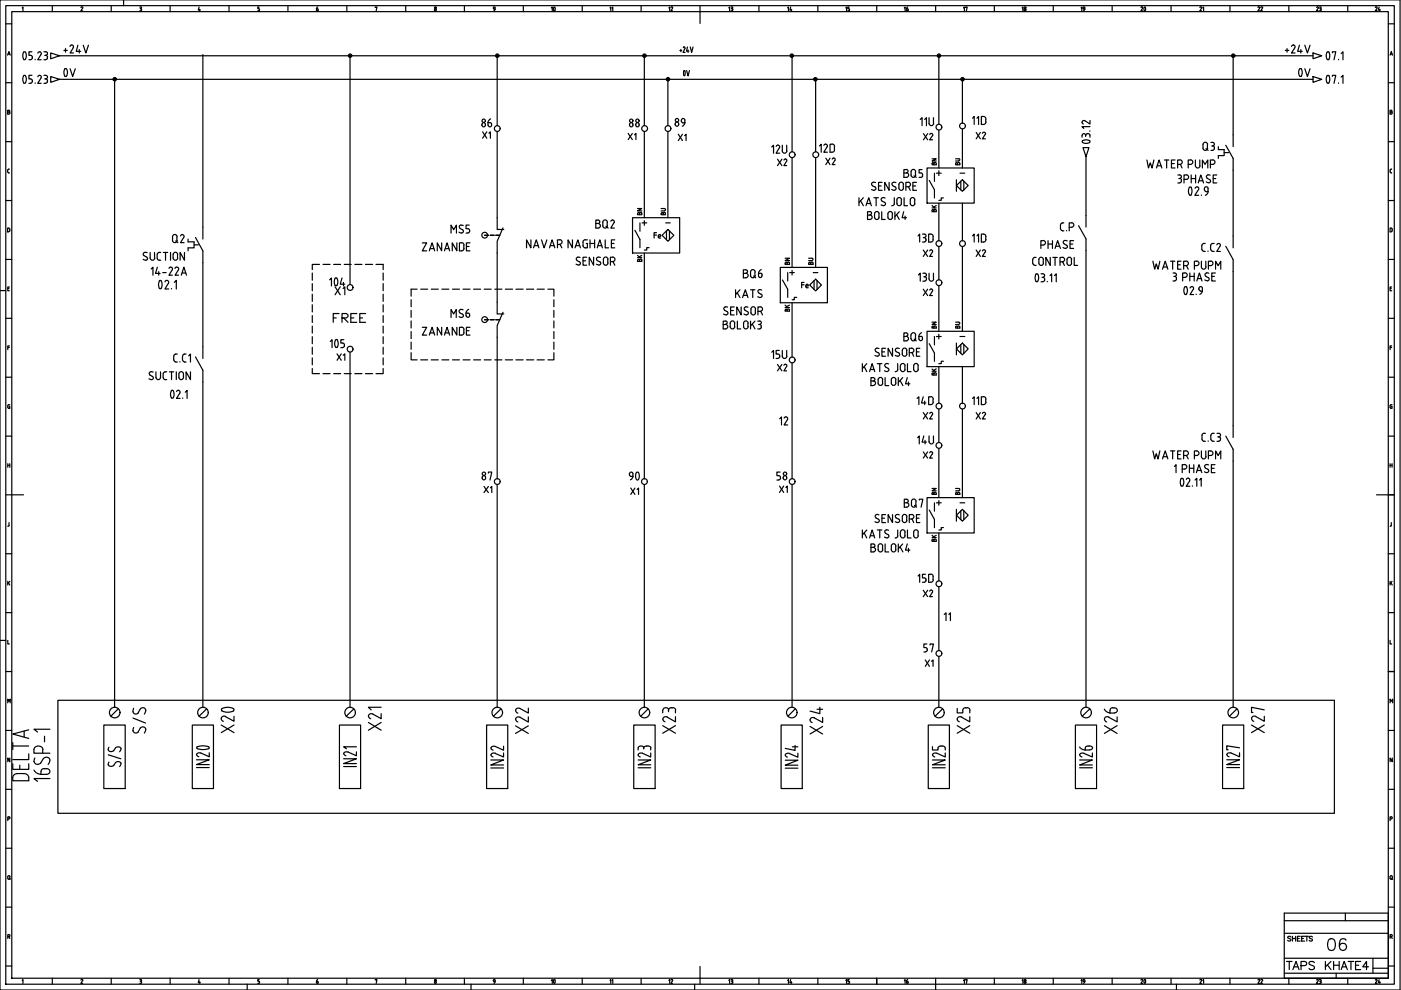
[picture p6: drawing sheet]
<svg xmlns="http://www.w3.org/2000/svg" width="297mm" height="210mm" viewBox="0 0 297 210" stroke-linecap="round" stroke-linejoin="round" font-family="sans-serif">
<!-- layer: 035 -->
<g fill="none" stroke="#000" stroke-width=".25">
<path d="M0 0h296.8v209.9h-296.8zM26.2 0v1.2M1.2 5.1h1.3M1.2 17.5h1.3M1.6 11.7l.3-.8 .3 .8M1.7 11.5h.4M2.5 2.5h291.8v204.9h-291.8zM4.7 1.7l.2-.2v.8M11.1 1.2v1.3M17.3 1.5l-.1 .1M17.4 1.5l.1 .2M17.5 1.8l-.4 .5h.4"/>
<path d="M23.6 1.2v1.3M29.6 1.5h.2M29.6 2.3h.2M29.7 1.8h.1M29.8 1.5l.2 .1-.2 .2 .2 .2M30 2v.1M30 2.1l-.2 .2M36.1 1.2v1.3M42.2 1.5l-.2 .6h.5M42.3 2v.3M48.6 1.2v1.3M61 1.2v1.3"/>
<path d="M73.5 1.2v1.3M79.5 1.6l.4-.1-.1 .8M86 1.2v1.3M92.1 2l.2-.2 .2 .2M92.1 2l.2 .3 .2-.2M92.5 2v.1M98.5 1.2v1.3M111 1.2v1.3M123.4 1.2v1.3M135.9 1.2v1.3M148.4 1.2v1.3M160.9 1.2v1.3"/>
<path d="M173.4 1.2v1.3M185.9 1.2v1.3M198.4 1.2v1.3M210.8 1.2v1.3M223.3 1.2v1.3M235.8 1.2v1.3M248.3 1.2v1.3M260.8 1.2v1.3M273.3 1.2v1.3M285.7 1.2v1.3M294.3 5.1h1.3M294.3 17.5h1.3"/>
<path d="M294.7 11.7l.3-.8 .2 .8M294.8 11.5h.4M1.2 30h1.3M1.6 23.8h.3M1.6 36.1v.4M1.7 36.4l.1 .2M1.8 36.7h.2M1.8 35.9h.2M1.8 35.9l-.1 .2M1.9 23.4h-.3v.8h.3M1.9 23.4l.2 .2-.2 .1 .2 .3-.2 .2M294.3 30h1.3"/>
<path d="M294.7 36.1v.4M294.7 23.8h.2M294.8 36.4l.2 .2M294.9 23.4h-.2v.8h.2M294.9 36.7h.2M294.9 35.9h.2M295 23.4l.1 .2-.1 .1 .2 .3-.2 .2M295 35.9l-.2 .2M1.2 42.5h1.3M1.2 55h1.3M1.8 48.4h-.2v.8h.2M1.8 48.4h.2l.1 .5"/>
<path d="M2.1 48.9l-.3 .2M294.3 42.5h1.3M294.3 55h1.3M294.9 48.4h-.2v.8h.2M295 48.4l.2 .2M295.1 48.6v.3M295.2 48.9l-.2 .2M0 61.6h1.2M1.2 80h1.3M1.3 67.5h1.2M1.7 61.2h.2M1.7 73.7h.3"/>
<path d="M2 60.8h-.3v.9h.3M2 73.3h-.3v.8M294.3 67.5h1.3M294.3 80h1.3M294.7 61.2h.3M294.7 73.7h.4M295.1 60.8h-.4v.9h.4M295.1 73.3h-.4v.8M1.3 92.5h1.2M1.7 86.4l.2 .2M1.7 98.7h.4M1.7 98.3v.8"/>
<path d="M1.9 85.8h.2M1.9 85.8l-.2 .2v.4M1.9 86.2h.2v.4h-.2M2.1 98.3v.8M294.3 92.5h1.3M294.7 86.4l.3 .2M294.7 98.3v.8M294.7 98.7h.4M294.9 85.8h.2M295 85.8l-.3 .2v.4M295 86.2h.1v.4h-.2M295.1 98.3v.8"/>
<path d="M1.3 104.9h1.2M1.3 117.4h1.2M1.9 110.8v.6M1.9 111.4l-.2 .2M294.3 104.9h1.3M294.3 117.4h1.3M295 110.8v.6M295 111.4l-.3 .2M0 135.8h1.2M1.3 129.9h1.2M1.7 135.8v.7h.3M1.7 123.2v.9"/>
<path d="M1.8 123.5l.3 .6M2.1 123.2l-.4 .6M294.3 129.9h1.3M294.7 135.8v.7h.4M294.7 123.2v.9M294.9 123.5l.3 .6M295.1 123.2l-.4 .6M1.3 142.4h1.2M1.7 149v-.8l.2 .5 .3-.5v.8M294.3 142.4h1.3M294.3 154.9h1.3M1.3 179.8h1.2"/>
<path d="M1.7 173.6h.2M1.9 173.2h-.2v.8M1.9 173.2l.2 .2-.2 .2M294.3 167.4h1.3M294.3 179.8h1.3M294.7 173.6h.2M294.9 173.2h-.2v.8M295 173.2l.2 .2-.2 .2M295.2 160.7v.8l-.5-.8v.8M1.3 192.3h1.2M1.7 186.2l.2 .3 .2-.3M1.7 198.6h.2"/>
<path d="M1.9 198.2h-.2v.8M1.9 198.1l.2 .3-.2 .2 .2 .4M1.9 186.3l.3 .2M2.1 185.9v.3M2.1 185.9l-.2-.3-.2 .1v.5M272.3 195.2h22M285.2 193.6v1.6M294.3 192.3h1.3M294.7 198.6h.2M294.9 198.2h-.2v.8M295 198.1l.2 .3-.2 .2 .2 .4M1.3 204.8h1.2"/>
<path d="M4.7 207.9l.2-.2v.8M11.1 207.4v1.3M17.3 207.7l-.1 .1M17.4 207.7l.1 .3M17.5 208l-.4 .5h.4M23.6 207.4v1.3M29.6 207.7h.2M29.6 208.5h.2M29.7 208h.1M29.8 207.7l.2 .1-.2 .2 .2 .2M30 208.3h.1M30 208.3l-.2 .2"/>
<path d="M36.1 207.4v1.3M42.2 207.7l-.2 .6h.5M42.3 208.1v.4M48.6 207.4v1.3M52.4 208.7v1.2M54.7 208.5h.1M54.8 208l.2 .2M54.9 207.7h-.2v.3h.1M55 208.3h.1M55 208.3l-.2 .2M61 207.4v1.3M67.1 208.3l.2 .2 .2-.2"/>
<path d="M67.1 208l.3 .2M67.1 208v.3M67.4 207.7l-.3 .3M67.4 208.3h.1M73.5 207.4v1.3M79.5 207.8l.4-.1-.1 .8M86 207.4v1.3M92.1 208.3l.2 .2 .2-.2M92.5 208.3h.1M92.5 208.2l-.2-.2-.2 .3M98.5 207.4v1.3M99.9 208.7v1.2"/>
<path d="M104.6 207.8l.2-.1 .2 .1M104.6 207.9l.2 .2h.1v-.2M105 208.1l-.3 .4M111 207.4v1.3M123.4 207.4v1.3M135.9 207.4v1.3M147.3 208.7v1.2M148.4 207.4v1.3M160.9 207.4v1.3M173.4 207.4v1.3M185.9 207.4v1.3M198.4 207.4v2.5"/>
<path d="M210.8 207.4v1.3M223.3 207.4v1.3M235.8 207.4v1.3M248.3 207.4v1.3M249.4 208.7v1.2M260.8 207.4v1.3M272.3 206.3h22M273.3 207.4v1.3M285.7 207.4v1.3M291.1 205.3h3.2M294.3 204.8h1.3"/>
<circle cx="92.3" cy="1.6" r=".19"/>
<circle cx="92.3" cy="207.8" r=".19"/>
</g>
<!-- layer: 07 -->
<path d="M1.2 1.2h294.4v207.5h-294.4zM148.4 2.5v2.5M2.5 104.9h2.5M291.8 104.9h2.5M272.3 193.6h22v13.8h-22zM272.3 197.9h22M148.4 204.9v2.5M272.3 203.2h22" fill="none" stroke="#000" stroke-width=".25"/>
<!-- layer: 025 -->
<path d="M273.7 198.7l-.3-.2-.4 .2v.2l.6 .3v.3h-.3l-.3-.1M274 198.5v1M274 199h.7M274.7 198.5v1M275.1 199h.4M275.7 198.5h-.6v1h.6M276 199h.4M276.6 198.5h-.6v1h.6M276.7 198.5h.7M277.1 198.5v1M278.3 198.7l-.3-.2-.3 .1-.1 .3 .6 .2 .1 .3-.3 .1-.4-.1" fill="none" stroke="#000" stroke-width=".25"/>
<g fill="none" stroke="#000" stroke-width=".25">
<path d="M12.6 11.8h265.8M12.6 16.8h265.8M24.3 16.8v133.2M43 11.6v36.6M74.2 11.8v48.5M105.4 11.8v14.8M136.6 11.8v14.8M141.6 16.8v9.8M167.9 11.9v20.3M172.9 16.9v15.3M199.1 11.8v14.5M204 16.8v9.3"/>
<path d="M261.5 11.8v16.8M105.4 27.9v18.3M136.6 27.9v18.3M141.6 27.9v18.3M167.9 33.5v23.2M172.9 33.5v23.2M199.1 27.6v8M204 27.4v8.2M230.3 33.2v12.5M261.5 36.1v14M43 55.7v17.8M105.4 53.7v10.4"/>
<path d="M136.6 53.7v47.8M199.1 43.1v8M199.1 52.3v7M204 43.1v8M204 52.3v17.9M230.3 53.1v96.9M261.5 57.5v32.8M74.2 74.6v75.4M105.4 71.5v30M167.9 64.2v11.5M167.9 77v24.5M199.1 60.6v9.6"/>
<path d="M199.1 77.7v7.8M204 77.7v7.8M43 81v69M199.1 86.8v7M199.1 95.1v10.4M204 86.8v18.7M261.5 97.8v52.2M105.4 102.8v47.2M136.6 102.8v47.2M167.9 102.8v47.1M199.1 113v10.2M199.1 124.4v13.5"/>
<path d="M199.1 139.2v10.8"/>
</g>
<!-- layer: SYMS -->
<g fill="none" stroke="#000" stroke-width=".25">
<path d="M22 153.7h4.5v13.5h-4.5zM40.8 153.7h4.5v13.5h-4.5zM72 153.7h4.5v13.5h-4.5zM75 150.3l-1.6 1.6M103.2 153.7h4.5v13.5h-4.5zM106.2 150.3l-1.6 1.6M134.4 153.7h4.5v13.5h-4.5zM137.4 150.3l-1.6 1.6M165.6 153.7h4.5v13.5h-4.5zM168.6 150.3l-1.6 1.6M196.8 153.7h4.5v13.5h-4.5zM199.9 150.3l-1.7 1.6"/>
<path d="M228 153.7h4.5v13.5h-4.5zM231.1 150.3l-1.7 1.6M259.2 153.7h4.5v13.5h-4.5zM262.3 150.3l-1.7 1.6M282.9 148.5h-270.6v23.9h270.6"/>
<circle cx="74.2" cy="151.1" r="1.12"/>
<circle cx="105.4" cy="151.1" r="1.12"/>
<circle cx="136.6" cy="151.1" r="1.12"/>
<circle cx="167.9" cy="151.1" r="1.12"/>
<circle cx="199.1" cy="151.1" r="1.12"/>
<circle cx="230.3" cy="151.1" r="1.12"/>
<circle cx="261.5" cy="151.1" r="1.12"/>
</g>
<!-- layer: 0 -->
<g fill="none" stroke="#000" stroke-width=".25">
<path d="M196.6 35.6h9.9v7.5h-9.9zM202.8 39.3l1.2-1.2 1.3 1.2-1.3 1.3zM202.8 38.1v2.5M203.7 38.4v1.9M204.3 38.4v1.9M229.6 31.3h1.3l-.6 1.9zM259.5 32.4h1M259.9 30.8l1.6 2.8v2.5M261.5 28.6v2.5M41.1 51.9h1M41.4 50.3l1.6 2.9v2.5M43 48.2v2.5"/>
<path d="M102.7 49.9h.9M103.9 49.9h.9M105.1 49.9h.9M105.4 46.2v2.5h1.4M106.6 48.3l-1.2 2.9v2.5M134.1 46.2h10v7.5h-10zM134.6 48.8l1.1 2v1.7M135.7 47.3v1.7M140.4 49.9l1.2-1.2 1.3 1.2-1.3 1.3zM165.4 56.7h10v7.5h-10zM165.9 59.4l1.1 1.9v1.7M167 57.8v1.8"/>
<path d="M198.1 40.2v1.8M228.7 47.9l1.6 2.7v2.5M230.3 45.7v2.4M259.9 52.2l1.6 2.8v2.5M261.5 50.1v2.4M41.4 75.7l1.6 2.8v2.5M43 73.5v2.5M102.7 67.8h.9M103.9 67.8h.9M105.1 67.8h.9M105.4 64.1v2.5h1.4M106.6 66.2l-1.2 2.8v2.5"/>
<path d="M171.7 60.4l1.2-1.2 1.3 1.2-1.3 1.3zM196.6 70.2h9.9v7.5h-9.9zM198.1 74.9v1.7M202.8 74l1.2-1.3 1.3 1.3-1.3 1.2zM202.8 72.7v2.5M203.7 73v1.9M204.3 73v1.9M259.9 92.5l1.6 2.8v2.5M261.5 90.3v2.5M196.6 105.5h9.9v7.5h-9.9zM198.1 110.1v1.8M202.8 109.2l1.2-1.2 1.3 1.2-1.3 1.3z"/>
<path d="M202.8 108v2.5M203.7 108.3v1.9M204.3 108.3v1.9M282.9 148.5v23.9"/>
<circle cx="24.3" cy="16.8" r=".36"/>
<circle cx="24.3" cy="16.8" r=".11"/>
<circle cx="24.3" cy="16.8" r=".23"/>
<circle cx="74.2" cy="11.8" r=".36"/>
<circle cx="74.2" cy="11.8" r=".11"/>
<circle cx="74.2" cy="11.8" r=".23"/>
<circle cx="105.4" cy="11.8" r=".36"/>
<circle cx="105.4" cy="11.8" r=".23"/>
<circle cx="105.4" cy="11.8" r=".11"/>
<circle cx="136.6" cy="11.8" r=".36"/>
<circle cx="136.6" cy="11.8" r=".23"/>
<circle cx="136.6" cy="11.8" r=".11"/>
<circle cx="167.9" cy="11.8" r=".36"/>
<circle cx="167.9" cy="11.8" r=".23"/>
<circle cx="167.9" cy="11.8" r=".11"/>
<circle cx="172.9" cy="16.8" r=".36"/>
<circle cx="172.9" cy="16.8" r=".23"/>
<circle cx="172.9" cy="16.8" r=".11"/>
<circle cx="199.1" cy="11.8" r=".36"/>
<circle cx="199.1" cy="11.8" r=".11"/>
<circle cx="199.1" cy="11.8" r=".23"/>
<circle cx="204.1" cy="16.8" r=".36"/>
<circle cx="204.1" cy="16.8" r=".11"/>
<circle cx="204.1" cy="16.8" r=".23"/>
<circle cx="261.5" cy="11.8" r=".36"/>
<circle cx="261.5" cy="11.8" r=".11"/>
<circle cx="261.5" cy="11.8" r=".23"/>
<circle cx="204.1" cy="26.7" r=".61"/>
<circle cx="102.8" cy="49.9" r=".61"/>
<circle cx="204.1" cy="51.6" r=".61"/>
<circle cx="102.8" cy="67.8" r=".61"/>
<circle cx="204.1" cy="86.1" r=".61"/>
</g>
<!-- layer: TAGS -->
<g fill="none" stroke="#000" stroke-width=".25">
<path d="M195.1 25.3l.4-.4v1.7M196 25.3l.4-.4v1.7M197 24.9v1.3M197.9 24.9v1.3M206.2 25.1l.3-.4v1.7M207.1 25.1l.4-.4v1.7M208.5 24.7h-.4v1.7M208.5 24.7l.5 .3v.2M209 25.2v.7M95.6 49.4v-1.7l.6 1 .6-1v1.7M97.5 48.4l.7 .5v.3l-.3 .2M98.2 47.8a.44 .44 0 0 0-.6 0 .44 .44 0 0 0 0 .6"/>
<path d="M99.2 48.5l.4 .3M99.5 47.7h-.7v.8h.4M206.2 50l.3-.4v1.7M207.1 50l.4-.4v1.7M208.5 49.6h-.4v1.7M208.5 49.6l.5 .3v.3M209 50.2v.6M224.8 47.7v.8M224.9 48.5l.4 .4M225.3 49h.3M225.6 47.3a.49 .49 0 0 0-.7 .4M226.1 48.9v.1"/>
<path d="M227.2 47.3h-.5v1.7M227.2 47.2a.49 .49 0 0 1 .5 .5 .49 .49 0 0 1-.5 .5h-.5M254.8 52v.9M254.8 52.9l.4 .4M255.2 53.3h.3M255.2 51.6h.3M255.2 51.6l-.4 .4M256.1 53.2v.1M256.7 52v.9M256.7 52.9l.4 .4M257.1 53.3h.3M257.1 51.6h.3"/>
<path d="M257.1 51.6l-.4 .4M258 51.9l.1-.1a.37 .37 0 0 1 .5-.1 .37 .37 0 0 1 .1 .5M258.7 52.2l-.7 1.1h.7M36.8 75.5v.8M36.9 76.3l.4 .4M37.3 76.8h.3M37.6 75.1h-.5l-.2 .4M38.1 76.7v.1M38.7 75.5v.8M38.7 76.3l.4 .4M39.1 76.8h.4M39.5 75.1h-.6l-.2 .4"/>
<path d="M40 75.5l.4-.4v1.7M95.6 67.3v-1.7l.6 1 .5-1v1.7M97.5 66.4l.7 .4v.3l-.3 .2M97.7 65.6l-.4 .3 .2 .4M97.7 65.6l.5 .1M99.2 66.4h-.4v.5M99.2 66.4l.3 .1 .1 .3M99.4 65.6l-.4 .3-.2 .5M206.2 84.5l.3-.4v1.7M207.1 84.5l.4-.4v1.7M208.5 84.1h-.4v1.7M208.5 84.1l.5 .3v.2"/>
<path d="M209 84.6v.7M255.2 93.6h.4M255.2 91.9h.4M255.2 91.9l-.3 .2-.1 .2 .1 1 .3 .2M256.2 93.5v.1M256.7 92.3v.8M256.8 93.1l.4 .4M257.1 93.6h.3M257.1 91.9h.3M257.2 91.9l-.4 .4M258 91.9h.4a.36 .36 0 0 1 .4 .3 .36 .36 0 0 1-.4 .4M258.2 92.6a.43 .43 0 0 1 .6 .4"/>
<path d="M258.7 93v.2M258.8 93.2l-.2 .3-.6 .1M23.1 158.4a.62 .62 0 0 0 .1 .9 .62 .62 0 0 0 .9-.2M42.6 159.7h-.6l-.3 .3M44.4 159.6v.9l-1.8-.8M75.6 159.4v.8l-2-.8a.45 .45 0 0 0-.7 .2 .45 .45 0 0 0 .4 .6M75.6 158.3h-2.7l.5 .5M104.1 158.6l.4 .4M105 159.7a.5 .5 0 0 0-.7 0 .5 .5 0 0 0 0 .7l.2 .1M105 158.3h-.6l-.3 .3M106.8 159.7v.8l-1.8-.8M106.8 158.2v.9l-1.8-.8"/>
<path d="M136.2 159.7a.5 .5 0 0 0-.7 0 .5 .5 0 0 0 0 .7l.2 .1M136.5 158.6a.67 .67 0 0 0-.6-.4 .67 .67 0 0 0-.6 .4v.4M137.4 158.2a.65 .65 0 0 0-.9 .6M138 159.7v.8l-1.8-.8M138 158.6v.4M167.4 159.8a.5 .5 0 0 0-.7-.1 .5 .5 0 0 0 0 .7l.2 .1M168 158.3h1.2M168.6 158v1.1l-2.1-.4M169.2 159.7v.8l-1.8-.7M198.6 159.7h-.6l-.3 .4M199.5 158.2h.3M199.5 158.2l-.5 .2-.1 .6h-1.2v-.7"/>
<path d="M200.4 159.7v.8l-1.8-.8M200.4 158.6v.4M228.9 158.4a1.41 1.41 0 0 0 1.2 .6M229.8 159.7h-.6l-.3 .4M230.1 159h.9M230.1 158.6v.4M230.7 158.2l-.4 .1-.2 .3M231 158.2l.6 .2v.2v.2l-.6 .2M231.6 159.7v.8l-1.8-.8M262.8 159.6v.9l-2-.9-.6 .2-.1 .2M262.8 158.6l-2.7-.5v.9h.3M22.9 160l2.7 .9"/>
<path d="M22.9 162.1a.71 .71 0 0 0 1.2 .2M23.1 161.6l-.2 .5M24.1 162.3l.4-.6a.61 .61 0 0 1 .9-.1 .61 .61 0 0 1 0 .9M41.7 161.1h2.7l-2.7 1h2.7M41.7 162.7h2.7M41.7 160l.4 .4M72.9 160.9h2.7l-2.7 1h2.7M72.9 162.5h2.7M104.1 161.1h2.7l-2.7 1.1h2.7M104.1 162.8h2.7M135.3 161.1h2.7l-2.7 1.1h2.7M135.3 162.8h2.7"/>
<path d="M166.5 161.2h2.7l-2.7 1h2.7M166.5 162.9h2.7M197.7 161.1h2.7l-2.7 1.1h2.7M197.7 162.8h2.7M197.7 160.1l.5 .4M228.9 161.1h2.7l-2.7 1.1h2.7M228.9 162.8h2.7M228.9 160.1l.5 .4M260.1 161.1h2.7l-2.7 1h2.7M260.1 162.7h2.7M260.1 160l.5 .4"/>
</g>
<!-- layer: MISC -->
<path d="M7.2 158.9v.8h3.4M10.6 154.6h-3.4l.8 .6M8.7 164.2h1.1M9.2 160.9l.3-.3a.77 .77 0 0 1 1.1 .6M9.4 163h.4M9.8 163a.62 .62 0 0 1 .8 .6 .62 .62 0 0 1-.8 .6M10.6 161.2l-.4 .9M10.6 165.1h-3.4l.8 .6" fill="none" stroke="#000" stroke-width=".25"/>
<!-- layer: DESC -->
<g fill="none" stroke="#000" stroke-width=".25">
<path d="M185 39.4l.5 .2a.42 .42 0 0 1 .1 .7 .42 .42 0 0 1-.6 0l-.2-.1M185.6 38.7a.45 .45 0 0 0-.6 0 .45 .45 0 0 0 0 .6M186.3 39.4h.5M187 38.7h-.7v1.7h.7M188.5 38.7v1.7l-.9-1.7v1.7M122.3 55.3l.6 .2a.41 .41 0 0 1 0 .6 .41 .41 0 0 1-.6 0l-.2-.1M122.5 54.5l-.3 .3 .2 .4M123.6 55.3h.6M124.4 54.5h-.8v1.7h.8M125.9 54.5v1.7l-1-1.7v1.7M126.6 55.3l.6 .2a.41 .41 0 0 1 0 .6 .41 .41 0 0 1-.6 0l-.1-.1M126.8 54.5l-.3 .3 .1 .4"/>
<path d="M127.9 55v.7a.49 .49 0 0 0 .5 .5 .49 .49 0 0 0 .5-.5M128.9 55v.8M129.4 55.5h.5M129.9 54.5h-.5v1.7M129.9 54.5a.49 .49 0 0 1 .5 .5 .49 .49 0 0 1-.5 .5M130 55.5l.3 .7M182.1 41.9v1.7M183 41.9l-.9 1M183.6 43.6l.6-1.7 .5 1.7M185.3 41.9h.9M185.8 41.9v1.7M187.2 41.9l-.4 .3 .2 .4"/>
<path d="M187.2 41.9l.5 .1M189.6 41.9v1.3M190.2 42.4a.49 .49 0 0 1 .4-.5 .49 .49 0 0 1 .5 .5M190.2 42.4v.8M191.1 42.4v.8M191.7 41.9v1.7h.7M193 42.4a.49 .49 0 0 1 .5-.5 .49 .49 0 0 1 .5 .5M193 42.4v.8M193.9 42.4v.8M153.3 68.8h.5M153.4 66.6l.6 .2M153.6 65.8l.7 .5v.3l-.3 .1"/>
<path d="M153.8 65l.5 .1M153.8 65.1l-.3 .3 .2 .4M153.8 68a.36 .36 0 0 1 .4 .4 .36 .36 0 0 1-.4 .4 .49 .49 0 0 1 .5 .5 .49 .49 0 0 1-.5 .4h-.5v-1.6h.5M154.8 69.3a.49 .49 0 0 0 .5 .4 .49 .49 0 0 0 .5-.4M154.9 65.8h.6M155.7 65.1h-.8v1.7h.8M155.7 68.6v.7M155.8 68.5a.49 .49 0 0 0-.5-.5 .49 .49 0 0 0-.5 .5v.8M156 61.4v1.7M156.3 62l.6 1.1M156.3 68.1v1.6h.8M156.9 61.4l-.9 1.1"/>
<path d="M157.1 65.1v1.7l-.9-1.7v1.7M157.4 63.1l.6-1.7 .6 1.7M157.6 62.6h.8M157.6 69.3a.49 .49 0 0 0 .5 .4 .49 .49 0 0 0 .5-.4M157.7 66.6l.6 .2M158.1 65l.5 .1M158.1 65.1l-.2 .1-.1 .3 .7 .6M158.5 66.1l.2 .4-.4 .2M158.6 68.6v.7M158.6 68.5a.49 .49 0 0 0-.5-.5 .49 .49 0 0 0-.5 .5v.8M159.1 68.1v1.6M159.2 65.5a.49 .49 0 0 1 .5-.5 .49 .49 0 0 1 .5 .5"/>
<path d="M159.2 65.5v.8a.49 .49 0 0 0 .5 .5 .49 .49 0 0 0 .5-.5M159.5 68.7l.6 1M159.6 61.4v1.7M160.1 68.1l-1 1M160.1 65.5v.8M160.7 69.7h.3M160.7 68.1h.3M160.7 62.9l.5 .2M160.8 68.8h.2M160.9 62.1l.5 .3M161.1 61.4l-.4 .3 .2 .4M161.1 68a.36 .36 0 0 1 .3 .4 .36 .36 0 0 1-.3 .4"/>
<path d="M161.1 68.8l.3 .4a.42 .42 0 0 1-.3 .5M161.2 65.1h-.5v1.7M161.2 65a.49 .49 0 0 1 .5 .5 .49 .49 0 0 1-.5 .5h-.5M161.3 66l.4 .8M161.4 62.4l.2 .4-.4 .2M182.8 77.1v1.7M183.2 77.7l.6 1.1M183.8 77.1l-1 1.1M184.4 78.8l.5-1.7 .6 1.7M184.5 78.3h.8M185.5 75.3l.6 .2M185.7 74.6l.5 .2"/>
<path d="M185.9 73.8l.5 .1M185.9 73.8l-.3 .3 .1 .4M186 77.1h1M186.2 74.8l.2 .4-.3 .3M186.5 77.1v1.7M187 74.6h.5M187.5 78.6l.6 .2M187.7 77.8l.8 .5-.1 .3-.3 .2M187.7 73.8h-.7v1.7h.7M187.9 77.1l.5 .1M187.9 77.1l-.3 .3 .2 .4M189.2 73.8v1.7l-.9-1.7v1.7"/>
<path d="M189.8 78.8h.1M189.8 75.3l.6 .2M190.3 77.1v1.3l-.3 .4M190.6 74.8l.1 .4-.3 .3M190.9 77.6v.7M190.9 77.5a.49 .49 0 0 1 .5-.4 .49 .49 0 0 1 .5 .4v.8M190.9 78.3a.49 .49 0 0 0 .5 .5 .49 .49 0 0 0 .5-.5M191.3 75a.49 .49 0 0 0 .5 .5 .49 .49 0 0 0 .5-.5M192.4 77.1v1.7h.8M193.3 73.8h-.5v1.7M193.4 74.8l.3 .7M193.7 78.3a.49 .49 0 0 0 .5 .5 .49 .49 0 0 0 .5-.5"/>
<path d="M194.6 77.6v.7M194.7 77.5a.49 .49 0 0 0-.5-.4 .49 .49 0 0 0-.5 .4v.8M195 73.8h-.7v1.7h.7M185.1 80.7a.49 .49 0 0 1 .5 .5 .49 .49 0 0 1-.5 .5l-.4 .1v-1.7h.4a.36 .36 0 0 1 .4 .3 .36 .36 0 0 1-.4 .4h-.4M187.1 80.5v.8M187.2 80.5a.49 .49 0 0 0-.5-.5 .49 .49 0 0 0-.5 .5v.8a.49 .49 0 0 0 .5 .4 .49 .49 0 0 0 .5-.5M187.7 80.1v1.7h.7M189.9 80.5v.8M189.9 80.5a.49 .49 0 0 0-.4-.5 .49 .49 0 0 0-.5 .5v.8a.49 .49 0 0 0 .5 .4 .49 .49 0 0 0 .4-.5M190.5 80.1v1.7M190.8 80.7l.6 1.1M191.4 80.1l-.9 1"/>
<path d="M192.4 80.1l-.4 1.3h.9M192.6 81v.8M182.8 112.4v1.7M183.2 113l.6 1.1M183.8 112.4l-1 1M184.4 114.1l.5-1.7 .6 1.7M184.5 113.6h.8M184.7 115.3h.4a.36 .36 0 0 1 .4 .4 .36 .36 0 0 1-.4 .3 .49 .49 0 0 1 .5 .5 .49 .49 0 0 1-.5 .5h-.4zM184.7 116h.4M185.7 109.8l.5 .3M186 112.4h1M186.2 115.8a.49 .49 0 0 1 .5-.5 .49 .49 0 0 1 .5 .5"/>
<path d="M186.2 115.8v.7a.49 .49 0 0 0 .5 .5 .49 .49 0 0 0 .5-.5M186.2 110.1a.42 .42 0 0 1 .1 .6 .42 .42 0 0 1-.6 0l-.2-.1M186.4 109.2a.44 .44 0 0 0-.7 0 .44 .44 0 0 0 0 .6M186.5 112.4v1.7M187 109.9h.5M187.1 115.8v.8M187.5 113.9l.6 .2M187.7 115.3v1.7h.7M187.7 113.1l.8 .5-.1 .3-.3 .1M187.7 109.1h-.7v1.7h.7M187.9 112.3l.5 .1M187.9 112.4l-.3 .2 .2 .4"/>
<path d="M189 115.8a.49 .49 0 0 1 .5-.5 .49 .49 0 0 1 .4 .5M189 115.8v.7a.49 .49 0 0 0 .5 .5 .49 .49 0 0 0 .4-.5M189.2 109.1v1.7l-.9-1.7v1.7M189.8 114.1h.1M189.9 115.8v.8M190.3 113.7l-.3 .3M190.3 112.4v1.3M190.5 115.3v1.7M190.6 110.1a.42 .42 0 0 1 0 .6 .42 .42 0 0 1-.6 0l-.2-.1M190.8 116l.6 1M190.9 112.8v.8M190.9 112.8a.49 .49 0 0 1 .5-.5 .49 .49 0 0 1 .5 .5"/>
<path d="M191.3 110.3a.49 .49 0 0 0 .5 .5 .49 .49 0 0 0 .5-.5M191.4 115.3l-.9 1M191.9 112.8v.8a.49 .49 0 0 1-.5 .5 .49 .49 0 0 1-.5-.5M192.4 115.3l-.4 1.3h.9M192.4 112.4v1.7h.8M192.6 116.3v.7M193.3 109.1h-.5v1.7M193.4 110l.3 .8M193.7 112.8a.49 .49 0 0 1 .5-.5 .49 .49 0 0 1 .5 .5M193.7 112.8v.8a.49 .49 0 0 0 .5 .5 .49 .49 0 0 0 .5-.5M194.6 112.8v.8M195 109.1h-.7v1.7h.7"/>
</g>
<!-- layer: XREFCHILD -->
<g fill="none" stroke="#000" stroke-width=".25">
<path d="M252.2 39.7a1.67 1.67 0 0 0 0 1.6M252.2 39.7h.4M252.5 39.7a1.67 1.67 0 0 1 0 1.6M253.8 39.6l.2 .1 .2 .4-.9 1.3h.8M253.8 39.6l-.4 .3M256.2 40a.43 .43 0 0 0-.6-.4 .43 .43 0 0 0-.2 .6l.4 .4M33.8 59.5h.4M33.8 59.6a1.67 1.67 0 0 0 0 1.6M34.2 59.6a1.67 1.67 0 0 1 0 1.6M35 59.7a.4 .4 0 0 1 .5-.2 .4 .4 0 0 1 .2 .6M37 59.9l.4-.4v1.8M219.6 58.1h.2a1.09 1.09 0 0 1 0 1.6 1.27 1.27 0 0 1-.2-1.6z"/>
<path d="M220.7 58.1h.4M220.7 59.7h.4M220.9 58.8h.2M221.1 58.1a.36 .36 0 0 1 .4 .3 .36 .36 0 0 1-.4 .4M221.1 58.8l.4 .4M221.5 59.2l-.1 .3-.3 .2M222 59.7h.1M222.6 58.4l.4-.3v1.6M223.6 58.4l.3-.3v1.6M252.2 41.3h.4M254.7 41.3v.1M255.7 40.7h.4"/>
<path d="M256.1 40v.6M256.2 40.5a.91 .91 0 0 1-.7 .9M33.8 61.1h.4M35.7 60.1l-.7 1.2h.8M36.4 61.2v.1M251.2 62.3a1.11 1.11 0 0 1 .2-1.5l.2 .1a1.61 1.61 0 0 1 0 1.4M251.2 62.4h.4M252.3 61.1l.1-.2a.37 .37 0 0 1 .5-.1 .37 .37 0 0 1 .1 .5M253 61.4l-.7 1.1h.8M253.6 62.4v.1M254.2 61.1v.3M254.2 61.1a.36 .36 0 0 1 .4-.3 .36 .36 0 0 1 .3 .3"/>
<path d="M254.2 61.3l.4 .4M254.6 61.7h.3M254.9 61.1a1.05 1.05 0 0 1-.5 1.3M36.3 82.8h.4M36.3 84.3h.4M36.3 82.8a1.59 1.59 0 0 0 0 1.6M36.7 82.8a1.59 1.59 0 0 1 0 1.6M37.8 82.8a.36 .36 0 0 1 .3 .5M37.8 82.7l-.4 .3M38.1 83.3l-.7 1.2h.8M38.7 84.4v.1M39.3 83.2l.4-.4v1.7"/>
<path d="M250.4 101.5h.4M250.4 103h.4M250.4 101.5a1.59 1.59 0 0 0 0 1.5M250.8 101.5a1.59 1.59 0 0 1 0 1.5M251.9 101.4a.36 .36 0 0 1 .3 .6M251.9 101.4l-.4 .3M252.2 102l-.7 1.1h.8M252.8 103v.1M253.4 101.8l.3-.4v1.7M254.3 101.8l.4-.4v1.7"/>
</g>
<!-- layer: DESCCHILD -->
<g fill="none" stroke="#000" stroke-width=".25">
<path d="M249.7 38.8h.4M250.5 38.4l-.4 .3M250.5 38.2v.2M251.5 37.1h-.5v1.7M252.6 37.1v1.7M253.5 37.1v1.7M254 38.8l.6-1.7 .6 1.7M254.2 38.3h.8M256.5 38.1a.41 .41 0 0 1 0 .6 .41 .41 0 0 1-.6 0l-.2-.1M258 37.1h-.8v1.7h.8M30.7 53.5l-.3 .2v.4l.8 .5a.47 .47 0 0 1-.2 .6 .47 .47 0 0 1-.6-.2M30.7 53.5l.5 .1"/>
<path d="M31.8 53.5v1.2a.49 .49 0 0 0 .5 .5 .49 .49 0 0 0 .5-.5M32 57l.4-.3v1.6M32.8 53.5v1.2M33.3 53.9v.9M33.4 56.7l-.4 1.3h1M33.4 54.8l.2 .3 .5 .1M33.7 57.6v.7M33.8 53.5l-.4 .4M34.5 57.8h.7M35.1 53.5v1.7M36.2 53.5v1.7M36.2 56.7a.36 .36 0 0 1 .3 .5"/>
<path d="M36.2 56.6l-.4 .3M36.5 57.2l-.7 1.1h.7M36.7 54v.7a.49 .49 0 0 0 .5 .5 .49 .49 0 0 0 .5-.5M37.5 56.6l-.4 .3M37.5 56.7a.36 .36 0 0 1 .3 .5M37.6 54v.7M37.8 57.2l-.7 1.1h.7M38.4 58.3l.6-1.6 .5 1.6M38.6 57.9h.8M39.1 53.5v1.7l-.9-1.7v1.7M218.9 55v.9M219 55.8l.4 .4"/>
<path d="M219.4 56.3h.3M219.7 54.6a.49 .49 0 0 0-.7 .4M220.3 55a.49 .49 0 0 1 .4-.5 .49 .49 0 0 1 .5 .5M220.3 55v.8a.49 .49 0 0 0 .4 .5 .49 .49 0 0 0 .5-.5M220.7 52h.4M221.1 51h-.4v1.7M221.2 51a.49 .49 0 0 1 .5 .5 .49 .49 0 0 1-.5 .5M221.2 55v.8M222.2 51v1.7M222.2 51.7h.9M222.7 54.6v1.7l-1-1.7v1.7M223.1 51v1.7"/>
<path d="M223.2 54.6h1M223.7 52.7l.5-1.7 .6 1.7M223.7 54.6v1.7M223.9 52.2h.8M225.2 54.6h-.5v1.7M225.2 54.5a.49 .49 0 0 1 .5 .5 .49 .49 0 0 1-.5 .5h-.5M225.3 55.5l.4 .8M225.4 52.5l.6 .2M225.6 51.7l.5 .3M226.1 52l.2 .4-.3 .2M226.2 55a.49 .49 0 0 1 .5-.5 .49 .49 0 0 1 .5 .5M226.2 55v.8a.49 .49 0 0 0 .5 .5 .49 .49 0 0 0 .5-.5v-.8"/>
<path d="M226.3 51.1a.44 .44 0 0 0-.7-.1 .44 .44 0 0 0 0 .7M226.9 51.7h.6M227.6 51h-.7v1.7h.7M227.8 54.6v1.7h.7M244.4 55.4l.4 1.7 .4-1.2 .3 1.2 .4-1.7M246.5 57.1l.6-1.7 .5 1.7M246.6 56.6h.8M248.2 55.4h.9M248.6 55.4v1.7M248.7 57.9h.4a.36 .36 0 0 1 .3 .3 .36 .36 0 0 1-.3 .4M248.7 59.6h.3M248.9 58.6h.1"/>
<path d="M249.1 58.6l.3 .4M249.4 59.2l-.3 .3M249.4 59v.2M249.7 56.1h.5M250.4 55.4h-.7v1.7h.7M250.7 58.8h.5M251.2 57.9h-.5v1.7M251.2 57.8a.49 .49 0 0 1 .5 .5 .49 .49 0 0 1-.5 .5M251.5 55.4h-.5v1.7M251.5 55.3a.49 .49 0 0 1 .5 .5 .49 .49 0 0 1-.5 .5h-.5M251.5 56.3l.4 .8M252.3 58.6h.9"/>
<path d="M252.3 57.9v1.7M253.2 57.9v1.7M253.2 56.3h.5M253.7 55.4h-.5v1.7M253.7 55.3a.49 .49 0 0 1 .5 .5 .49 .49 0 0 1-.5 .5M253.7 59.6l.6-1.7 .5 1.7M253.9 59.1h.8M254.7 55.4v1.2a.49 .49 0 0 0 .5 .5 .49 .49 0 0 0 .5-.5M255.7 58.6l.5 .3a.41 .41 0 0 1 0 .6 .41 .41 0 0 1-.6-.1l-.2-.1M255.7 55.4v1.2M255.8 57.8l.5 .1M255.8 57.9l-.3 .3 .2 .4"/>
<path d="M256.2 56.3h.5M256.7 55.4h-.5v1.7M256.7 55.3a.49 .49 0 0 1 .5 .5 .49 .49 0 0 1-.5 .5M256.9 58.6h.6M257.7 57.9h-.8v1.7h.8M257.7 57.1v-1.7l.6 .9 .5-.9v1.7M32 78.8l-.3 .2-.1 .3 .7 .5M32 78.8l.5 .1M32.3 79.8a.41 .41 0 0 1 .1 .6 .41 .41 0 0 1-.6 0l-.2-.1M33.1 78.8v1.2M34 78.8v1.2M35 78.8h.3"/>
<path d="M35 78.8l-.4 .5 .1 1 .3 .2M35.9 78.8h.9M36.4 78.8v1.7M37.4 78.8v1.7M40.4 78.8v1.7l-.9-1.7v1.7M33.1 80a.49 .49 0 0 0 .4 .5 .49 .49 0 0 0 .5-.5M35 80.5h.3M37.9 80v-.7a.49 .49 0 0 1 .5-.5 .49 .49 0 0 1 .5 .5v.7M37.9 80a.49 .49 0 0 0 .5 .5 .49 .49 0 0 0 .5-.5M244.4 95.6l.4 1.7 .4-1.1 .3 1.1 .4-1.7M246.5 97.3l.6-1.7 .5 1.7M246.6 96.8h.8"/>
<path d="M248.2 95.6h.9M248.6 95.6v1.7M249 98.9l.3-.4v1.7M249.7 96.4h.5M250.4 95.6h-.7v1.7h.7M251 96.6h.5a.49 .49 0 0 0 .5-.5 .49 .49 0 0 0-.5-.5h-.5v1.7M251.1 98.5h-.4v1.7M251.1 98.5a.49 .49 0 0 1 .5 .5 .49 .49 0 0 1-.5 .5h-.4M251.5 96.6l.4 .7M252.2 98.5v1.7M252.2 99.3h.9M253.1 98.5v1.7"/>
<path d="M253.2 96.6h.5M253.7 95.6h-.5v1.7M253.7 95.6a.49 .49 0 0 1 .5 .5 .49 .49 0 0 1-.5 .5M253.8 99.8h.8M254.7 96.8a.49 .49 0 0 0 .5 .5 .49 .49 0 0 0 .5-.5M254.7 95.6v1.2M255.7 95.6v1.2M255.8 98.5l-.3 .2-.1 .3 .9 .7-.1 .3-.3 .2M255.8 98.5l.4 .1M256.2 96.6h.5M256.7 95.6h-.5v1.7M256.7 95.6a.49 .49 0 0 1 .5 .5 .49 .49 0 0 1-.5 .5"/>
<path d="M256.8 99.3h.6M257.6 98.5h-.8v1.7h.8M257.7 97.3v-1.7l.6 1 .5-1v1.7M253.7 100.2l.5-1.7 .6 1.7M255.4 100l.5 .2"/>
</g>
<!-- layer: XREF -->
<g fill="none" stroke="#000" stroke-width=".25">
<path d="M5 11.1h.4M5 12.6h.4M5 16.1h.4M5 17.6h.4M5 11.1a1.59 1.59 0 0 0 0 1.5M5 16a1.59 1.59 0 0 0 0 1.6M5.4 11.1a1.59 1.59 0 0 1 0 1.5M5.4 16a1.59 1.59 0 0 1 0 1.6M6.1 12.7h.4M6.1 17.7h.4M6.5 11.7l.4 .4M6.5 16.7l.4 .4-.1 .3-.3 .2"/>
<path d="M6.8 11h-.7v.7h.4M6.8 16h-.7v.7h.4M6.9 12.3l-.4 .3M6.9 12.1v.2M7.5 12.6v.1M7.5 17.6v.1M281.4 11.1l.2-.1a1.18 1.18 0 0 1 0 1.7l-.2-.1M281.4 16.1h.4a1.61 1.61 0 0 1 0 1.5M281.4 17.6h.4M282.5 11.2v-.2h.7l-.4 1.7M282.5 16.2v-.2h.7l-.4 1.7M283.8 12.6v.1"/>
<path d="M283.8 17.6v.1M284.4 11.4l.3-.4v1.7M284.4 16.4l.3-.4v1.7M229.4 28.7v.4M229.4 25.9l.3 .4M229.4 28.7a.36 .36 0 0 1 .4-.4 .36 .36 0 0 1 .4 .4M229.5 30.2a1.59 1.59 0 0 0 1.5 0M229.5 29.8a1.59 1.59 0 0 1 1.5 0M229.5 29.8v.4M230.2 28.7v.2M230.2 28.7l.2-.3 .3-.1 .4 .4M231 29.8v.4"/>
<path d="M231 27.8h.1M231.1 26.9h-1.7l.4 .3M231.1 25.5v.8l-1.1-.7a.36 .36 0 0 0-.6 .3M231.1 28.7v.4"/>
</g>
<!-- layer: WIRENO -->
<path d="M144.1 10.7h.4M144.4 10.5v.5M145.1 10l.1 .3M145.1 9.9l-.2 .2M145.2 10.3l-.4 .8h.4M145.8 10l-.3 .9h.5M145.9 10.6v.5M146.3 10l.3 1.1 .3-1.1" fill="none" stroke="#000" stroke-width=".25"/>
<!-- layer: LOCBOX -->
<g fill="none" stroke="#000" stroke-width=".25">
<path d="M77.5 56.1h1.5M79.7 56.1h1.5v1.1M81.2 57.9v1.5M66.2 78.1v1.1h1.5M66.2 64.6v1.5M66.2 66.9v1.5M68.5 79.2h1.5M70.7 79.2h1.5M73 79.2h1.5M75.2 79.2h1.6M77.5 79.2h1.5M81.2 78.1v1.1h-1.5"/>
<path d="M81.2 60.1v1.6M81.2 62.4v1.5M81.2 64.6v1.5M81.2 66.9v1.5M81.2 69.1v1.5M81.2 71.4v1.5M81.2 73.6v1.5M81.2 75.9v1.5M87.2 74.8v1.5h1.2M87.2 63.6v1.4M87.2 65.8v1.5M87.2 72.5v1.6"/>
<path d="M88.4 61.3h-1.2v1.5M89.2 76.3h1.5M89.2 61.3h1.5M91.4 76.3h1.5M91.4 61.3h1.5M93.7 76.3h1.5M93.7 61.3h1.5M95.9 76.3h1.5M95.9 61.3h1.5M98.2 76.3h1.5M98.2 61.3h1.5M100.4 76.3h1.5"/>
<path d="M100.4 61.3h1.5M102.7 76.3h1.4M102.7 61.3h1.4M104.9 76.3h1.5M104.9 61.3h1.5M107.1 76.3h1.6M107.1 61.3h1.6M109.4 76.3h1.5M109.4 61.3h1.5M111.6 76.3h1.6M111.6 61.3h1.6M113.9 76.3h1.5"/>
<path d="M113.9 61.3h1.5M116.2 61.3h1.2v1.5M117.4 74.8v1.5h-1.2M117.4 63.6v1.4M117.4 65.8v1.5M117.4 68v1.5M117.4 70.3v1.5M117.4 72.5v1.6"/>
</g>
<text font-size="9.3" x="51.9" y="156.6" transform="rotate(-90 51.9 156.6)">X20</text>
<text font-size="8.8" x="33.2" y="158" transform="rotate(-90 33.2 158)">S/S</text>
<text font-size="7.1" x="7.1" y="166.9" transform="rotate(-90 7.1 166.9)">DELTA</text>
<g font-size="6.6">
<text x="9.9" y="18.3">0V</text>
<text x="271.6" y="18.3">0V</text>
<text x="67.4" y="62.4">104</text>
<text x="67.4" y="75.5">105</text>
<text x="131.2" y="103.7">90</text>
</g>
<g font-size="6.2">
<text x="81.8" y="155.9" transform="rotate(-90 81.8 155.9)">X21</text>
<text x="112.9" y="156.6" transform="rotate(-90 112.9 156.6)">X22</text>
<text x="144.3" y="156.6" transform="rotate(-90 144.3 156.6)">X23</text>
<text x="175.3" y="157" transform="rotate(-90 175.3 157)">X24</text>
<text x="237.8" y="156.6" transform="rotate(-90 237.8 156.6)">X26</text>
</g>
<g font-size="5.7">
<text x="206.4" y="156.6" transform="rotate(-90 206.4 156.6)">X25</text>
<text x="268.8" y="156.6" transform="rotate(-90 268.8 156.6)">X27</text>
<text x="280.1" y="202.8">06</text>
</g>
<g font-size="4.9">
<text x="142.2" y="17.6">0V</text>
<text x="100.9" y="28.2">86</text>
<text x="132.3" y="28.2">88</text>
<text x="162.3" y="33.9">12U</text>
<text x="172.5" y="33.5">12D</text>
<text x="254" y="33.2">Q3</text>
<text x="190.5" y="38.8">BQ5</text>
<text x="35.3" y="52.6">Q2</text>
<text x="125.2" y="49.7">BQ2</text>
<text x="193.3" y="52.6">13D</text>
<text x="88.2" y="54.3">ZANANDE</text>
<text x="156.3" y="60">BQ6</text>
<text x="69.8" y="63.9">X1</text>
<text x="69.5" y="69.5">FREE</text>
<text x="88.2" y="72.3">ZANANDE</text>
<text x="162.3" y="77.3">15U</text>
<text x="190.5" y="73.4">BQ6</text>
<text x="193.3" y="87.1">14D</text>
<text x="164" y="91.4">12</text>
<text x="193.3" y="95.2">14U</text>
<text x="100.9" y="103">87</text>
<text x="163.3" y="103">58</text>
<text x="190.5" y="108.7">BQ7</text>
<text x="271.6" y="206.7">TAPS KHATE4</text>
</g>
<g font-size="4.4">
<text x="115" y="3.9">10</text>
<text x="240.2" y="3.9">20</text>
<text x="12.3" y="12.3">+24V</text>
<text x="271.3" y="12.3">+24V</text>
<text x="141.8" y="27.9">89</text>
<text x="101.2" y="30.7">X1</text>
<text x="142.5" y="31">X1</text>
<text x="173.9" y="36">X2</text>
<text x="194.7" y="31">X2</text>
<text x="205.7" y="30.7">X2</text>
<text x="163.7" y="36.3">X2</text>
<text x="242" y="36.7">WATER PUMP</text>
<text x="182.7" y="47.6">BOLOK4</text>
<text x="110.4" y="53.6">NAVAR NAGHALE</text>
<text x="137.6" y="51.9">Fe</text>
<text x="194.4" y="55.7">X2</text>
<text x="205.7" y="55.7">X2</text>
<text x="193.7" y="60.7">13U</text>
<text x="194.4" y="63.9">X2</text>
<text x="70.2" y="77.6">X1</text>
<text x="163.7" y="79.7">X2</text>
<text x="194.4" y="90">X2</text>
<text x="205.7" y="90">X2</text>
<text x="194.4" y="98.4">X2</text>
<text x="101.2" y="105.8">X1</text>
<text x="136.2" y="106.2" transform="rotate(-90 136.2 106.2)">X1</text>
<text x="193.3" y="124.5">15D</text>
<text x="194.4" y="127.7">X2</text>
<text x="199" y="132.6">11</text>
<text x="194.7" y="139.3">57</text>
<text x="195.1" y="142.5">X1</text>
<text x="115" y="209.9">10</text>
<text x="240.2" y="209.9">20</text>
</g>
<g font-size="4">
<text x="131.9" y="30.7">X1</text>
<text x="168.3" y="57.2" transform="rotate(-90 168.3 57.2)">BN</text>
<text x="168.6" y="62.1">Fe</text>
<text x="165.1" y="67">BK</text>
<text x="164" y="105.5">X1</text>
<text x="190.5" y="209.9">16</text>
<text x="278" y="209.9">23</text>
<text x="293.5" y="209.9" transform="rotate(-90 293.5 209.9)">24</text>
</g>
<g font-size="3.5">
<text x="53.3" y="3.5">5</text>
<text x="66" y="3.5">6</text>
<text x="103" y="3.5">9</text>
<text x="128.1" y="3.5">11</text>
<text x="140.8" y="3.5">12</text>
<text x="153.5" y="3.5">13</text>
<text x="165.8" y="3.5">14</text>
<text x="178.2" y="3.5">15</text>
<text x="190.5" y="3.5">16</text>
<text x="203.2" y="3.5">17</text>
<text x="215.5" y="3.5">18</text>
<text x="227.9" y="3.5">19</text>
<text x="256.1" y="3.5" transform="rotate(-90 256.1 3.5)">21</text>
<text x="268.5" y="3.5" transform="rotate(-90 268.5 3.5)">22</text>
<text x="278" y="3.5">23</text>
<text x="290.3" y="3.5">24</text>
<text x="199.3" y="36.3" transform="rotate(-90 199.3 36.3)">BN</text>
<text x="204.3" y="36.3" transform="rotate(-90 204.3 36.3)">BU</text>
<text x="136.9" y="46.9" transform="rotate(-90 136.9 46.9)">BN</text>
<text x="141.8" y="46.9" transform="rotate(-90 141.8 46.9)">BU</text>
<text x="199.3" y="46.2" transform="rotate(-90 199.3 46.2)">BK</text>
<text x="136.9" y="56.8" transform="rotate(-90 136.9 56.8)">BK</text>
<text x="173.2" y="57.2" transform="rotate(-90 173.2 57.2)">BU</text>
<text x="199.3" y="70.9" transform="rotate(-90 199.3 70.9)">BN</text>
<text x="204.3" y="70.9" transform="rotate(-90 204.3 70.9)">BU</text>
<text x="199.3" y="80.8" transform="rotate(-90 199.3 80.8)">BK</text>
<text x="199.3" y="106.2" transform="rotate(-90 199.3 106.2)">BN</text>
<text x="204.3" y="106.2" transform="rotate(-90 204.3 106.2)">BU</text>
<text x="199.3" y="116.1" transform="rotate(-90 199.3 116.1)">BK</text>
<text x="293.5" y="150.3">M</text>
<text x="293.5" y="187.7">Q</text>
<text x="130.9" y="209.9" transform="rotate(-90 130.9 209.9)">11</text>
<text x="143.6" y="209.9" transform="rotate(-90 143.6 209.9)">12</text>
<text x="156.3" y="209.9" transform="rotate(-90 156.3 209.9)">13</text>
<text x="168.6" y="209.9" transform="rotate(-90 168.6 209.9)">14</text>
<text x="181" y="209.9" transform="rotate(-90 181 209.9)">15</text>
<text x="206" y="209.9" transform="rotate(-90 206 209.9)">17</text>
<text x="218.4" y="209.9" transform="rotate(-90 218.4 209.9)">18</text>
<text x="230.7" y="209.9" transform="rotate(-90 230.7 209.9)">19</text>
<text x="256.1" y="209.9" transform="rotate(-90 256.1 209.9)">21</text>
<text x="268.5" y="209.9" transform="rotate(-90 268.5 209.9)">22</text>
</g>
</svg>
